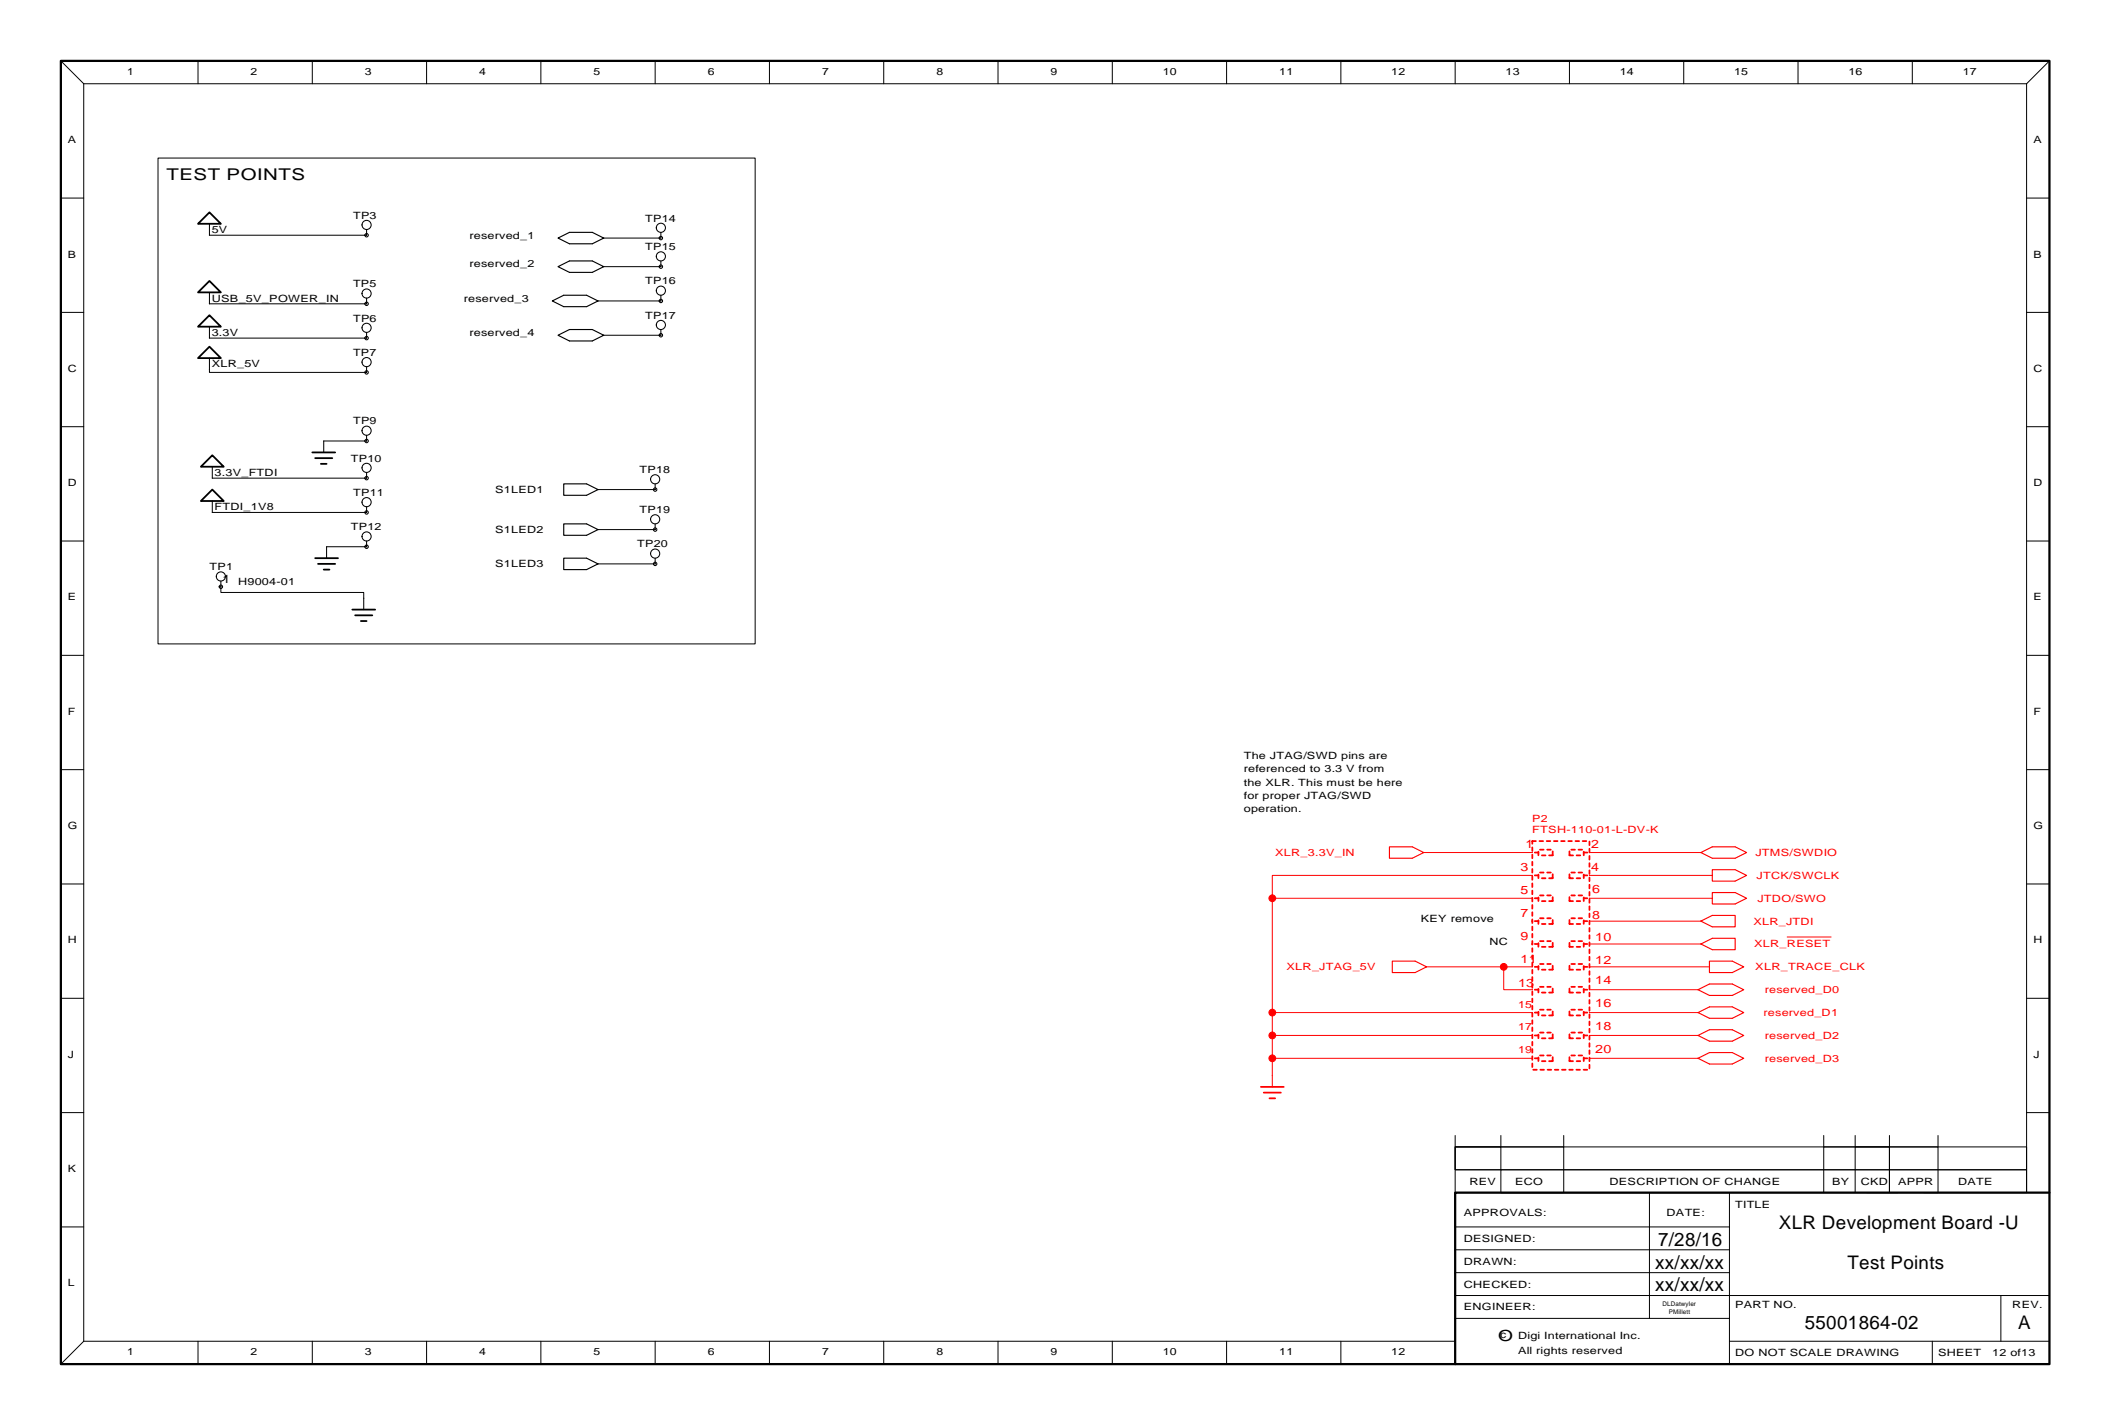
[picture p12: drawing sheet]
<svg xmlns="http://www.w3.org/2000/svg" width="469mm" height="317mm" viewBox="0 0 469 317" stroke-linecap="round" stroke-linejoin="round" font-family="sans-serif">
<g fill="none" stroke="#000" stroke-width=".22">
<path d="M13.5 13.5l5.1 5.1M18.6 18.6h431.8M18.6 18.6v279.4M44 13.5v5.1M69.4 13.5v5.1M94.8 13.5v5.1M120.2 13.5v5.1M145.6 13.5v5.1M171 13.5v5.1M196.4 13.5v5.1M221.8 13.5v5.1M247.2 13.5v5.1"/>
<path d="M272.6 13.5v5.1M298 13.5v5.1M323.4 13.5v5.1M348.8 13.5v5.1M374.2 13.5v5.1M399.6 13.5v5.1M425 13.5v5.1M450.4 18.6v246.4M455.5 13.5l-5.1 5.1M35.1 35.1h132.7v108h-132.7zM13.5 44h5.1M46.5 52.3h35"/>
<path d="M134.2 59.2h12.7M134.2 52.9h12.7M450.4 44h5.1M13.5 69.4h5.1M46.5 75.1h35M46.5 67.5h35M132.9 66.9h14M134.2 74.5h12.7M450.4 69.4h5.1M13.5 94.8h5.1M46.5 82.1v.6h35M71.9 98h9.6"/>
<path d="M450.4 94.8h5.1M47.2 106.2h34.3M47.2 113.9h34.3M132.9 117.7h12.7M132.9 108.8h12.7M13.5 120.2h5.1M49.1 130.4v1.2h31.7v1.3M72.6 121.5h8.9M132.9 125.3h12.7M450.4 120.2h5.1M13.5 145.6h5.1M450.4 145.6h5.1"/>
<path d="M13.5 171h5.1M450.4 171h5.1M13.5 196.4h5.1M450.4 196.4h5.1M13.5 221.8h5.1M450.4 221.8h5.1M13.5 247.2h5.1M323.4 254.8h10.2v5.1h-10.2zM323.4 254.8h127v5.1h-127zM323.4 252.3v2.5M333.6 259.9h116.8v5.1h-116.8zM333.6 252.3v2.5"/>
<path d="M347.5 252.3v2.5M405.3 252.3v2.5M412.3 252.3v2.5M419.9 252.3v2.5M430.7 252.3v2.5M450.4 247.2h5.1M13.5 272.6h5.1M323.4 265h61v7.6h-61zM323.4 265v-10.2h24.1v10.2h-13.9M323.4 277.7h61M366.6 265v27.9M384.4 272.6v30.5"/>
<path d="M405.3 265v-10.2h14.6v10.2h-5.1M412.3 265v-10.2h7.6v10.2h1.9M419.9 265v-10.2h10.8v10.2h-3.2M18.6 298h304.8M18.6 298l-5.1 5.1M44 298v5.1M69.4 298v5.1M94.8 298v5.1M120.2 298v5.1M145.6 298v5.1M171 298v5.1M196.4 298v5.1"/>
<path d="M221.8 298v5.1M247.2 298v5.1M272.6 298v5.1M298 298v5.1M323.4 287.8h132.1M323.4 292.9h61M323.4 282.8h61M384.4 298h71.1M429.5 298v5.1M444.7 287.8v10.2"/>
<circle cx="46.5" cy="52.3" r=".01"/>
<circle cx="46.5" cy="75.1" r=".01"/>
<circle cx="46.5" cy="67.5" r=".01"/>
<circle cx="46.5" cy="82.1" r=".01"/>
<circle cx="71.9" cy="98" r=".01"/>
<circle cx="47.2" cy="106.2" r=".01"/>
<circle cx="47.2" cy="113.9" r=".01"/>
<circle cx="72.6" cy="121.5" r=".01"/>
<circle cx="80.8" cy="132.9" r=".01"/>
</g>
<g fill="none" stroke="#f00" stroke-width=".22">
<path d="M282.8 199.6v39.4M282.8 199.6h57.8M316.4 189.4h24.2M340.6 194.5h-57.8v5.1M353.3 199.6h27.3M353.3 189.4h24.7M353.3 194.5h27.3M317.1 214.8h17.1v5.1h6.4M334.2 214.8h6.4M353.3 209.7h24.7M353.3 204.7h24.7M353.3 214.8h26.6"/>
<path d="M353.3 219.9h24.1M397.2 208.2h9.8M282.8 225h57.8M282.8 230.1h57.8M282.8 235.1h57.8M353.3 225h24.1M353.3 230.1h24.1M353.3 235.1h24.1"/>
<circle cx="282.8" cy="239" r=".01"/>
</g>
<g fill="#f00" stroke="#f00" stroke-width=".22">
<path d="M340.5 204.6h.2v.2h-.2z" fill-rule="evenodd"/>
<path d="M340.5 209.6h.2v.2h-.2z" fill-rule="evenodd"/>
<circle cx="282.8" cy="199.6" r=".75"/>
<circle cx="282.8" cy="225" r=".75"/>
<circle cx="282.8" cy="230.1" r=".75"/>
<circle cx="334.2" cy="214.8" r=".75"/>
<circle cx="282.8" cy="235.1" r=".75"/>
<circle cx="316.4" cy="189.4" r=".01"/>
<circle cx="317.1" cy="214.8" r=".01"/>
<circle cx="378" cy="204.7" r=".01"/>
<circle cx="377.4" cy="219.9" r=".01"/>
<circle cx="377.4" cy="235.1" r=".01"/>
<circle cx="380.6" cy="199.6" r=".01"/>
<circle cx="377.4" cy="230.1" r=".01"/>
<circle cx="380.6" cy="194.5" r=".01"/>
<circle cx="379.9" cy="214.8" r=".01"/>
<circle cx="377.4" cy="225" r=".01"/>
<circle cx="378" cy="189.4" r=".01"/>
<circle cx="378" cy="209.7" r=".01"/>
<circle cx="340.6" cy="189.4" r=".01"/>
<circle cx="353.3" cy="189.4" r=".01"/>
<circle cx="340.6" cy="194.5" r=".01"/>
<circle cx="353.3" cy="194.5" r=".01"/>
<circle cx="340.6" cy="199.6" r=".01"/>
<circle cx="353.3" cy="199.6" r=".01"/>
<circle cx="353.3" cy="204.7" r=".01"/>
<circle cx="353.3" cy="209.7" r=".01"/>
<circle cx="340.6" cy="214.8" r=".01"/>
<circle cx="353.3" cy="214.8" r=".01"/>
<circle cx="340.6" cy="219.9" r=".01"/>
<circle cx="353.3" cy="219.9" r=".01"/>
<circle cx="340.6" cy="225" r=".01"/>
<circle cx="353.3" cy="225" r=".01"/>
<circle cx="340.6" cy="230.1" r=".01"/>
<circle cx="353.3" cy="230.1" r=".01"/>
<circle cx="340.6" cy="235.1" r=".01"/>
<circle cx="353.3" cy="235.1" r=".01"/>
</g>
<path d="M13.5 13.5h442v289.6h-442zM455.5 265h-132.1v38.1" fill="none" stroke="#000" stroke-width=".5"/>
<path d="M124 59.2l2.6-1.2h5l2.6 1.2-2.6 1.3h-5zM124 52.9l2.6-1.3h5l2.6 1.3-2.6 1.3h-5zM122.7 66.9l2.6-1.3h5.1l2.5 1.3-2.5 1.2h-5.1zM124 74.5l2.6-1.3h5l2.6 1.3-2.6 1.3h-5zM125.3 116.4h5.1l2.5 1.3-2.5 1.2h-5.1zM125.3 107.5h5.1l2.5 1.3-2.5 1.2h-5.1zM125.3 124h5.1l2.5 1.3-2.5 1.3h-5.1z" fill="none" stroke="#000" stroke-width=".25"/>
<g fill="#000" stroke="#000" stroke-width=".22">
<circle cx="81.5" cy="52.3" r=".01"/>
<circle cx="134.2" cy="52.9" r=".01"/>
<circle cx="134.2" cy="59.2" r=".01"/>
<circle cx="146.9" cy="52.9" r=".01"/>
<circle cx="146.9" cy="59.2" r=".01"/>
<circle cx="81.5" cy="75.1" r=".01"/>
<circle cx="81.5" cy="67.5" r=".01"/>
<circle cx="132.9" cy="66.9" r=".01"/>
<circle cx="134.2" cy="74.5" r=".01"/>
<circle cx="146.9" cy="74.5" r=".01"/>
<circle cx="146.9" cy="66.9" r=".01"/>
<circle cx="81.5" cy="82.7" r=".01"/>
<circle cx="81.5" cy="98" r=".01"/>
<circle cx="81.5" cy="113.9" r=".01"/>
<circle cx="81.5" cy="106.2" r=".01"/>
<circle cx="132.9" cy="117.7" r=".01"/>
<circle cx="132.9" cy="108.8" r=".01"/>
<circle cx="145.6" cy="117.7" r=".01"/>
<circle cx="145.6" cy="108.8" r=".01"/>
<circle cx="49.1" cy="130.4" r=".01"/>
<circle cx="81.5" cy="121.5" r=".01"/>
<circle cx="132.9" cy="125.3" r=".01"/>
<circle cx="145.6" cy="125.3" r=".01"/>
</g>
<path d="M308.8 188.2h5.1l2.5 1.2-2.5 1.3h-5.1zM378 189.4l2.6-1.2h5l2.6 1.2-2.6 1.3h-5zM380.6 198.3h5l2.6 1.3-2.6 1.3h-5zM380.6 193.2h5l2.6 1.3-2.6 1.3h-5zM309.4 213.6h5.1l2.6 1.2-2.6 1.3h-5.1zM377.4 219.9l2.5-1.3h5.1l2.5 1.3-2.5 1.3h-5.1zM378 204.7l2.6-1.3h5v2.5h-5zM378 209.7l2.6-1.2h5v2.5h-5zM379.9 213.6h5.1l2.5 1.2-2.5 1.3h-5.1zM377.4 235.1l2.5-1.2h5.1l2.5 1.2-2.5 1.3h-5.1zM377.4 230.1l2.5-1.3h5.1l2.5 1.3-2.5 1.2h-5.1zM377.4 225l2.5-1.3h5.1l2.5 1.3-2.5 1.3h-5.1z" fill="none" stroke="#f00" stroke-width=".25"/>
<g fill="none" stroke="#000" stroke-width=".4">
<path d="M44 49.7l2.5-2.5 2.6 2.5zM44 79.6l2.5-2.6 2.6 2.6zM44 72.6l2.5-2.6 2.6 2.6zM46.5 62.4l2.6 2.6h-5.1zM44.6 111.3l2.6-2.5 2.5 2.5zM47.2 101.2l2.5 2.5h-5.1zM69.4 100.5h5.1M70 101.8h3.9M71.3 103.1h1.3M70 124h5.1M70.7 125.3h3.8M71.9 126.6h1.3"/>
<path d="M78.3 135.4h5.1M78.9 136.7h3.8M80.2 138h1.3"/>
</g>
<g fill="none" stroke="#000" stroke-width=".23">
<path d="M46.5 49.7v2.6M81.5 51v1.3M146.9 51.6v1.3M146.9 58v1.2M46.5 65v2.5M46.5 72.6v2.5M46.5 79.6v2.5M81.5 66.2v1.3M81.5 73.9v1.2M146.9 65.6v1.3M146.9 73.2v1.3M71.9 98v2.5"/>
<path d="M81.5 81.5v1.2M81.5 96.7v1.3M47.2 103.7v2.5M47.2 111.3v2.6M81.5 105v1.2M81.5 112.6v1.3M145.6 107.5v1.3M145.6 116.4v1.3M49.1 129.1v1.3M72.6 121.5v2.5M80.8 132.9v2.5M81.5 120.2v1.3"/>
<path d="M145.6 124v1.3"/>
<circle cx="81.5" cy="52.3" r=".38"/>
<circle cx="81.5" cy="50" r="1.02"/>
<circle cx="146.9" cy="52.9" r=".38"/>
<circle cx="146.9" cy="59.2" r=".38"/>
<circle cx="146.9" cy="57" r="1.02"/>
<circle cx="146.9" cy="50.6" r="1.02"/>
<circle cx="81.5" cy="75.1" r=".38"/>
<circle cx="81.5" cy="67.5" r=".38"/>
<circle cx="81.5" cy="65.2" r="1.02"/>
<circle cx="81.5" cy="72.8" r="1.02"/>
<circle cx="146.9" cy="66.9" r=".38"/>
<circle cx="146.9" cy="74.5" r=".38"/>
<circle cx="146.9" cy="64.6" r="1.02"/>
<circle cx="146.9" cy="72.2" r="1.02"/>
<circle cx="81.5" cy="98" r=".38"/>
<circle cx="81.5" cy="82.7" r=".38"/>
<circle cx="81.5" cy="80.5" r="1.02"/>
<circle cx="81.5" cy="95.7" r="1.02"/>
<circle cx="81.5" cy="106.2" r=".38"/>
<circle cx="81.5" cy="113.9" r=".38"/>
<circle cx="81.5" cy="111.6" r="1.02"/>
<circle cx="81.5" cy="119.2" r="1.02"/>
<circle cx="81.5" cy="104" r="1.02"/>
<circle cx="145.6" cy="117.7" r=".38"/>
<circle cx="145.6" cy="108.8" r=".38"/>
<circle cx="145.6" cy="106.5" r="1.02"/>
<circle cx="145.6" cy="115.4" r="1.02"/>
<circle cx="49.1" cy="130.4" r=".38"/>
<circle cx="49.1" cy="128.1" r="1.02"/>
<circle cx="81.5" cy="121.5" r=".38"/>
<circle cx="145.6" cy="125.3" r=".38"/>
<circle cx="145.6" cy="123" r="1.02"/>
</g>
<path d="M280.2 241.5h5.1M280.9 242.8h3.8M282.1 244h1.3" fill="none" stroke="#f00" stroke-width=".4"/>
<path d="M282.8 239v2.5" fill="none" stroke="#f00" stroke-width=".23"/>
<g fill="none" stroke="#f00" stroke-width=".4" stroke-dasharray=".8 .8">
<path d="M340.6 186.9h12.7v50.8h-12.7zM341.9 189.4h-1.3M341.9 188.8h3.2v1.3h-3.2zM341.9 194.5h-1.3M341.9 193.9h3.2v1.2h-3.2zM341.9 199.6h-1.3M341.9 198.9h3.2v1.3h-3.2zM348.8 188.8h3.2v1.3h-3.2zM348.8 193.9h3.2v1.2h-3.2zM348.8 198.9h3.2v1.3h-3.2zM352 189.4h1.3M352 194.5h1.3"/>
<path d="M352 199.6h1.3M341.9 204.7h-1.3M341.9 204h3.2v1.3h-3.2zM341.9 209.7h-1.3M341.9 209.1h3.2v1.3h-3.2zM341.9 214.8h-1.3M341.9 214.2h3.2v1.3h-3.2zM341.9 219.9h-1.3M341.9 219.3h3.2v1.2h-3.2zM348.8 204h3.2v1.3h-3.2zM348.8 209.1h3.2v1.3h-3.2zM348.8 214.2h3.2v1.3h-3.2z"/>
<path d="M348.8 219.3h3.2v1.2h-3.2zM352 204.7h1.3M352 209.7h1.3M352 214.8h1.3M352 219.9h1.3M341.9 225h-1.3M341.9 224.3h3.2v1.3h-3.2zM341.9 230.1h-1.3M341.9 229.4h3.2v1.3h-3.2zM341.9 235.1h-1.3M341.9 234.5h3.2v1.3h-3.2zM348.8 224.3h3.2v1.3h-3.2z"/>
<path d="M348.8 229.4h3.2v1.3h-3.2zM348.8 234.5h3.2v1.3h-3.2zM352 225h1.3M352 230.1h1.3M352 235.1h1.3"/>
</g>
<g font-size="4.2">
<text x="395.3" y="273.1">XLR Development Board -U</text>
<text x="367.9" y="281.9">xx/xx/xx</text>
<text x="368.5" y="276.8">7/28/16</text>
<text x="367.9" y="286.9">xx/xx/xx</text>
<text x="410.6" y="282">Test Points</text>
<text x="401.1" y="295.3">55001864-02</text>
<text x="448.5" y="295.2">A</text>
</g>
<text font-size="3.6" x="37" y="40">TEST POINTS</text>
<text font-size="3.4" x="332.9" y="297.9">O</text>
<text font-size="2.6" x="49.4" y="129.4">1</text>
<g font-size="2.6" fill="#f00">
<text x="339.1" y="188.5">1</text>
<text x="353.6" y="188.5">2</text>
<text x="337.9" y="193.6">3</text>
<text x="353.6" y="193.6">4</text>
<text x="337.9" y="198.7">5</text>
<text x="337.9" y="203.7">7</text>
<text x="353.9" y="198.4">6</text>
<text x="337.9" y="208.8">9</text>
<text x="353.9" y="204.1">8</text>
<text x="354.5" y="209.2">10</text>
<text x="337.9" y="213.9">11</text>
<text x="354.5" y="214.3">12</text>
<text x="337.4" y="219.3">13</text>
<text x="354.5" y="218.7">14</text>
<text x="354.5" y="223.8">16</text>
<text x="354.5" y="228.9">18</text>
<text x="354.5" y="233.9">20</text>
</g>
<g font-size="2.2">
<text x="28.3" y="16.6">1</text>
<text x="55.7" y="16.6">2</text>
<text x="81.1" y="16.6">3</text>
<text x="106.5" y="16.6">4</text>
<text x="131.9" y="16.6">5</text>
<text x="157.3" y="16.6">6</text>
<text x="182.7" y="16.6">7</text>
<text x="208.1" y="16.6">8</text>
<text x="233.5" y="16.6">9</text>
<text x="258.4" y="16.6">10</text>
<text x="284.3" y="16.6">11</text>
<text x="309.2" y="16.6">12</text>
<text x="334.6" y="16.6">13</text>
<text x="360" y="16.6">14</text>
<text x="385.4" y="16.6">15</text>
<text x="410.8" y="16.6">16</text>
<text x="436.2" y="16.6">17</text>
<text x="15.1" y="31.8">A</text>
<text x="451.9" y="31.8">A</text>
<text x="47.1" y="51.8">5V</text>
<text x="78.5" y="48.6">TP3</text>
<text x="104.3" y="53">reserved_1</text>
<text x="143.4" y="49.2">TP14</text>
<text x="15.1" y="57.2">B</text>
<text x="104.3" y="59.4">reserved_2</text>
<text x="143.4" y="55.6">TP15</text>
<text x="451.9" y="57.2">B</text>
<text x="78.5" y="63.8">TP5</text>
<text x="143.4" y="63.2">TP16</text>
<text x="47.1" y="67">USB_5V_POWER_IN</text>
<text x="78.5" y="71.5">TP6</text>
<text x="103.1" y="67">reserved_3</text>
<text x="143.4" y="70.8">TP17</text>
<text x="47.1" y="74.6">3.3V</text>
<text x="104.3" y="74.6">reserved_4</text>
<text x="15.1" y="82.6">C</text>
<text x="47.1" y="81.6">XLR_5V</text>
<text x="78.5" y="79.1">TP7</text>
<text x="451.9" y="82.6">C</text>
<text x="78.5" y="94.3">TP9</text>
<text x="47.7" y="105.7">3.3V_FTDI</text>
<text x="78" y="102.6">TP10</text>
<text x="142.1" y="105.1">TP18</text>
<text x="15.1" y="108">D</text>
<text x="47.7" y="113.4">FTDI_1V8</text>
<text x="78.5" y="110.2">TP11</text>
<text x="110" y="109.6">S1LED1</text>
<text x="451.9" y="108">D</text>
<text x="78" y="117.8">TP12</text>
<text x="110" y="118.4">S1LED2</text>
<text x="142.1" y="114">TP19</text>
<text x="141.6" y="121.6">TP20</text>
<text x="46.6" y="126.7">TP1</text>
<text x="52.9" y="129.9">H9004-01</text>
<text x="110" y="126.1">S1LED3</text>
<text x="15.1" y="133.4">E</text>
<text x="451.9" y="133.4">E</text>
<text x="15.1" y="158.8">F</text>
<text x="451.9" y="158.8">F</text>
<text x="276.4" y="168.7">The JTAG/SWD pins are</text>
<text x="276.4" y="171.6">referenced to 3.3 V from</text>
<text x="276.4" y="174.5">the XLR. This must be here</text>
<text x="276.4" y="177.5">for proper JTAG/SWD</text>
<text x="15.1" y="184.2">G</text>
<text x="276.4" y="180.4">operation.</text>
<text x="451.9" y="184.2">G</text>
<text x="15.1" y="209.6">H</text>
<text x="315.8" y="204.8">KEY remove</text>
<text x="331" y="209.9">NC</text>
<text x="451.9" y="209.6">H</text>
<text x="15.1" y="235">J</text>
<text x="451.9" y="235">J</text>
<text x="15.1" y="260.4">K</text>
<text x="326.6" y="263.2">REV</text>
<text x="336.7" y="263.2">ECO</text>
<text x="357.7" y="263.2">DESCRIPTION OF CHANGE</text>
<text x="407.2" y="263.2">BY</text>
<text x="413.6" y="263.2">CKD</text>
<text x="421.8" y="263.2">APPR</text>
<text x="435.2" y="263.2">DATE</text>
<text x="385.6" y="268.3">TITLE</text>
<text x="325.3" y="270.2">APPROVALS:</text>
<text x="325.3" y="275.9">DESIGNED:</text>
<text x="370.4" y="270.2">DATE:</text>
<text x="325.3" y="281">DRAWN:</text>
<text x="15.1" y="285.8">L</text>
<text x="325.3" y="286.1">CHECKED:</text>
<text x="325.3" y="291.2">ENGINEER:</text>
<text x="385.6" y="290.5">PART NO.</text>
<text x="447.2" y="290.5">REV.</text>
<text x="333.4" y="297.2">c</text>
<text x="337.4" y="297.6">Digi International Inc.</text>
<text x="28.3" y="301.1">1</text>
<text x="55.7" y="301.1">2</text>
<text x="81.1" y="301.1">3</text>
<text x="106.5" y="301.1">4</text>
<text x="131.9" y="301.1">5</text>
<text x="157.3" y="301.1">6</text>
<text x="182.7" y="301.1">7</text>
<text x="208.1" y="301.1">8</text>
<text x="233.5" y="301.1">9</text>
<text x="258.4" y="301.1">10</text>
<text x="284.3" y="301.1">11</text>
<text x="309.2" y="301.1">12</text>
<text x="337.4" y="300.8">All rights reserved</text>
<text x="385.6" y="301.3">DO NOT SCALE DRAWING</text>
<text x="430.7" y="301.3">SHEET</text>
<text x="442.8" y="301.3">12 of13</text>
</g>
<g font-size="2.2" fill="#f00">
<text x="340.6" y="182.6">P2</text>
<text x="340.6" y="185.1">FTSH-110-01-L-DV-K</text>
<text x="283.4" y="190.2">XLR_3.3V_IN</text>
<text x="390.1" y="190.2">JTMS/SWDIO</text>
<text x="390.4" y="195.3">JTCK/SWCLK</text>
<text x="390.6" y="200.4">JTDO/SWO</text>
<text x="389.7" y="205.4">XLR_JTDI</text>
<text x="285.9" y="215.6">XLR_JTAG_5V</text>
<text x="389.9" y="210.5">XLR_RESET</text>
<text x="390.1" y="215.6">XLR_TRACE_CLK</text>
<text x="392.2" y="220.7">reserved_D0</text>
<text x="337.4" y="223.9">15</text>
<text x="391.9" y="225.8">reserved_D1</text>
<text x="337.4" y="228.9">17</text>
<text x="392.2" y="230.8">reserved_D2</text>
<text x="337.4" y="234">19</text>
<text x="392.2" y="235.9">reserved_D3</text>
</g>
<g font-size="1.4">
<text x="369.5" y="290.1">DLDatwyler</text>
<text x="370.9" y="291.9">PMillett</text>
</g>
</svg>
